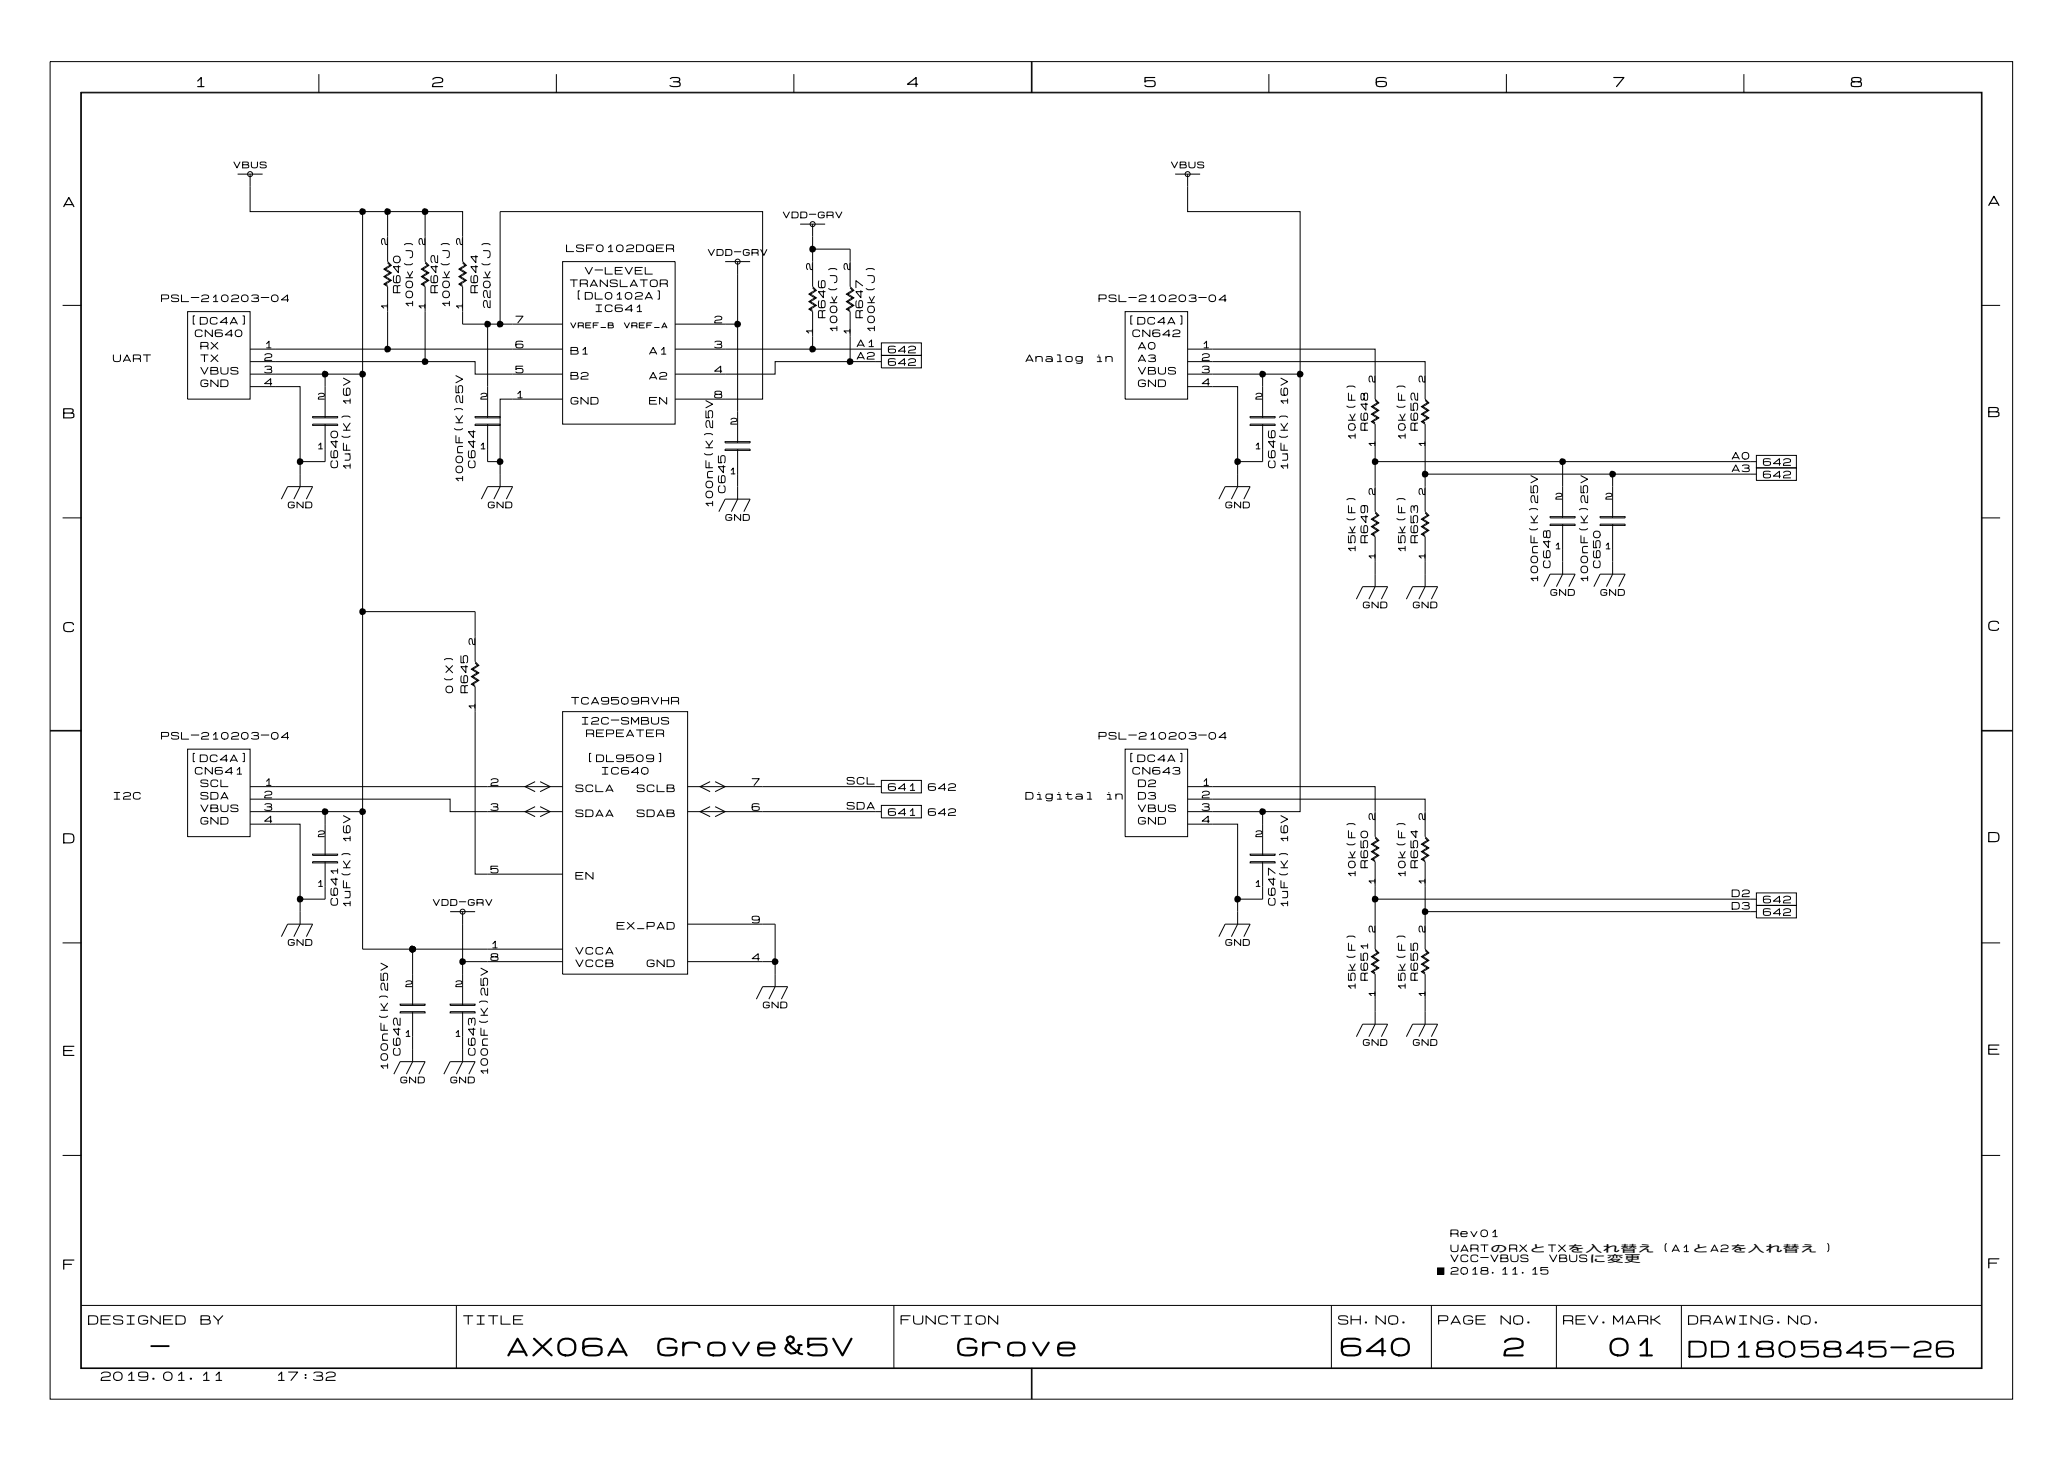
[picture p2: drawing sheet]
<svg xmlns="http://www.w3.org/2000/svg" width="297mm" height="210mm" viewBox="0 0 297 210" stroke-linecap="round" stroke-linejoin="round" font-family="sans-serif">
<g fill="none" stroke="#000" stroke-width=".14">
<path d="M7.2 8.9h282v192.1h-282zM11.6 13.3h273.2v183.3h-273.2zM11.7 13.3h273v183.2h-273zM45.8 10.6v2.7M79.9 10.6v2.7M114.1 10.6v2.7M148.2 8.9v4.4M148.3 8.9v4.4M182.3 10.6v2.7M216.4 10.6v2.7M250.6 10.6v2.7M34.1 25h3.6"/>
<path d="M35.9 25v5.4h16.2v23.4h-16.2M52.1 30.4h3.6M55.7 37.8l.3 .3-.8 .6 .8 .5-.8 .5 .8 .6-.8 .5 .5 .4v9M55.7 30.4v7.2l.5 .5-.9 .6 .9 .5-.9 .5 .9 .6-.9 .5 .4 .2M55.7 30.4h10.8v7.2l.5 .5-.9 .6 .9 .5-.9 .5 .9 .6-.9 .5 .4 .2M61.1 30.4v7.2l.5 .5-.9 .6 .9 .5-.9 .5 .9 .6-.9 .5 .4 .2M61.1 37.8l.3 .3-.9 .6 .9 .5-.9 .5 .9 .6-.9 .5 .6 .4v10.8M66.5 37.8l.3 .3-.9 .6 .9 .5-.9 .5 .9 .6-.9 .5 .6 .4v5.4h3.6M80.8 37.6h16.2v23.3h-16.2zM104.2 37.6h3.6M106 37.6v9h-9M115 32.2h3.5"/>
<path d="M116.8 34v7.2l.5 .5-.9 .6 .9 .5-.9 .5 .9 .6-.9 .5 .4 .2M116.8 35.8h5.3v5.4l.6 .5-.9 .6 .9 .5-.9 .5 .9 .6-.9 .5 .3 .2M116.8 32.2v1.8M168.8 25h3.6M170.6 25v5.4h16.2v23.4h-16.2M9 43.9h2.7M27 44.8h8.9v12.5h-8.9zM35.9 55.5h7.2v12.6M35.9 52h32.4v1.8h12.5M44.9 59.9h3.6v.1h-3.6zM46.7 53.8v6.2M52.1 53.8v62.8h-16.2"/>
<path d="M68.3 59.9h3.6v.1h-3.6zM70.1 55.5v4.5M71.9 46.6v-16.2h37.7v26.9h-12.6M80.8 50.2h-44.9M80.8 57.3h-8.9v12.6l-.9 1.8M80.8 46.6h-10.7v8.9M97 50.2h28.7M106 46.6v17M116.8 41.4l.3 .3-.9 .6 .9 .5-.9 .5 .9 .6-.9 .5 .6 .4v5.4M122.1 41.4l.4 .3-.9 .6 .9 .5-.9 .5 .9 .6-.9 .5 .5 .4M122.1 44.8v7.2M125.7 50.2h.9"/>
<path d="M125.7 52h.9M125.7 52h-14.3v1.8h-14.4M126.6 49.3h5.8v1.8h-5.8zM126.6 51.1h5.8v1.8h-5.8zM161.7 44.8h8.9v12.5h-8.9zM170.6 55.5h7.2v14.4l-.9 1.8M170.6 50.2h27v3.6M170.6 52h34.2v1.8M179.6 59.9h3.6v.1h-3.6zM181.4 53.8v6.2M186.8 53.8v62.8h-16.2M197.6 57.5l.3 .4-.9 .5 .9 .6-.9 .5 .9 .5-.9 .6 .6 .3v3.6"/>
<path d="M197.6 53.8v3.5l.5 .6-.9 .5 .9 .6-.9 .5 .9 .5-.9 .6 .4 .2M204.8 57.5l.3 .4-.9 .5 .9 .6-.9 .5 .9 .5-.9 .6 .6 .3v3.6M204.8 53.8v3.5l.5 .6-.9 .5 .9 .6-.9 .5 .9 .5-.9 .6 .4 .2M284.7 43.9h2.7M9 74.4h2.7M40.4 71.7l.9-1.8h3.6l-.9 1.8M43.1 68.1v1.8l-.9 1.8M44.9 60.9h3.6v.2h-3.6zM46.7 60.9v5.4h-3.6M68.3 60.9h3.6v.2h-3.6zM69.2 71.7l.9-1.8h3.5l-.8 1.8M70.1 60.9v5.4h1.8"/>
<path d="M103.3 73.5l.9-1.8h3.6l-.9 1.8M104.2 64.5h3.6v.2h-3.6zM104.2 63.5h3.6v.1h-3.6zM106 64.5v7.2l-.9 1.8M175.1 71.7l.9-1.8h3.6l-.9 1.8M177.8 66.3h3.6M179.6 60.9h3.6v.2h-3.6zM181.4 60.9v5.4M197.6 73.7l.3 .3-.9 .6 .9 .5-.9 .6 .9 .5-.9 .5 .6 .4v7.2l-.9 1.8M197.6 64.5v9l.5 .5-.9 .6 .9 .5-.9 .6 .9 .5-.9 .5 .4 .2M204.8 73.7l.3 .3-.9 .6 .9 .5-.9 .6 .9 .5-.9 .5 .6 .4v7.2l-.9 1.8M204.8 64.5v9l.5 .5-.9 .6 .9 .5-.9 .6 .9 .5-.9 .5 .4 .2"/>
<path d="M204.8 68.1h26.9v6.3M222.7 75.3h3.6v.2h-3.6zM222.7 74.2h3.6v.2h-3.6zM224.5 75.3v7.2l-.9 1.8M224.5 66.3v8.1M229.9 75.3h3.6v.2h-3.6zM229.9 74.2h3.6v.2h-3.6zM231.7 75.3v7.2l-.9 1.8M231.7 68.1h20.6M251.4 66.3h.9M251.4 66.3h-53.8M252.3 65.4h5.8v1.8h-5.8z"/>
<path d="M252.3 67.2h5.8v1.8h-5.8zM284.7 74.4h2.7M52.1 87.9h16.2v7.2l.5 .5-.9 .5 .9 .6-.9 .5 .9 .6-.9 .5 .4 .2M68.3 95.2l.3 .4-.9 .5 .9 .6-.9 .5 .9 .6-.9 .5 .6 .4v26.9h12.5M194.9 86.1l.9-1.8h3.6l-.9 1.8M202.1 86.1l.9-1.8h3.5l-.8 1.8M221.8 84.3l.9-1.8h3.6l-.9 1.8M229 84.3l.9-1.8h3.6l-.9 1.8M7.2 105h4.5M7.2 104.9h4.5M27 107.6h8.9v12.6h-8.9zM35.9 118.4h7.2v14.4l-.9 1.8"/>
<path d="M35.9 114.8h28.8v1.8h16.1M35.9 113h44.9M46.7 116.6v6.3M52.1 116.6v19.8h28.7M76.9 112.3l-1.5 .7 1.5 .7M76.9 115.9l-1.5 .7 1.5 .7M77.6 112.3l1.4 .7-1.4 .7M77.6 115.9l1.4 .7-1.4 .7M80.8 102.2h18v37.8h-18zM98.8 116.6h27.8M98.8 113h27.8M102 112.3l-1.4 .7 1.4 .7"/>
<path d="M102 115.9l-1.4 .7 1.4 .7M102.7 112.3l1.5 .7-1.5 .7M102.7 115.9l1.5 .7-1.5 .7M126.6 115.7h5.8v1.8h-5.8zM126.6 112.1h5.8v1.8h-5.8zM161.7 107.6h8.9v12.6h-8.9zM170.6 114.8h34.2v5.4l.5 .5-.9 .6 .9 .5-.9 .6 .9 .5-.9 .5 .4 .2M170.6 113h27v7.2l.5 .5-.9 .6 .9 .5-.9 .6 .9 .5-.9 .5 .4 .2M170.6 118.4h7.2v14.4l-.9 1.8M181.4 116.6v6.3M284.7 104.9h4.5M284.7 105h4.5"/>
<path d="M9 135.5h2.7M40.4 134.6l.9-1.8h3.6l-.9 1.8M44.9 123.8h3.6v.2h-3.6zM44.9 122.7h3.6v.2h-3.6zM46.7 123.8v5.4h-3.6M59.3 136.4v8M64.7 131h3.6M66.5 131v13.4M66.5 138.2h14.3M98.8 138.2h12.6v3.6l-.9 1.8M98.8 132.8h12.6v5.4M175.1 134.6l.9-1.8h3.6l-.9 1.8"/>
<path d="M179.6 123.8h3.6v.2h-3.6zM179.6 122.7h3.6v.2h-3.6zM181.4 123.8v5.4h-3.6M197.6 136.5l.3 .4-.9 .5 .9 .6-.9 .5 .9 .6-.9 .5 .6 .4v7.1l-.9 1.8M197.6 120.4l.3 .3-.9 .6 .9 .5-.9 .6 .9 .5-.9 .5 .6 .4v12.6l.5 .5-.9 .5 .9 .6-.9 .5 .9 .6-.9 .5 .4 .2M197.6 129.2h54.7M204.8 131h47.5M204.8 120.4l.3 .3-.9 .6 .9 .5-.9 .6 .9 .5-.9 .5 .6 .4v12.6l.5 .5-.9 .5 .9 .6-.9 .5 .9 .6-.9 .5 .4 .2M204.8 136.5l.3 .4-.9 .5 .9 .6-.9 .5 .9 .6-.9 .5 .6 .4v7.1l-.9 1.8M252.3 128.3h5.8v1.8h-5.8zM252.3 130.1h5.8v1.8h-5.8zM284.7 135.5h2.7"/>
<path d="M56.6 154.3l.9-1.8h3.6l-.9 1.8M57.5 145.3h3.6v.2h-3.6zM57.5 144.3h3.6v.1h-3.6zM59.3 145.3v7.2l-.9 1.8M63.8 154.3l.9-1.8h3.6l-.9 1.8M64.7 145.3h3.6v.2h-3.6zM64.7 144.3h3.6v.1h-3.6zM66.5 145.3v7.2l-.9 1.8M108.7 143.6l.9-1.8h3.6l-.9 1.8M194.9 148.9l.9-1.8h3.6l-.9 1.8M202.1 148.9l.9-1.8h3.5l-.8 1.8M9 166h2.7"/>
<path d="M284.7 166h2.7M11.7 187.6h273M65.6 187.6v8.9M128.4 187.6v8.9M148.2 196.5v4.5M148.3 196.5v4.5M191.3 187.6v8.9M205.7 187.6v8.9M206.6 182.2h.8v.9h-.8zM223.6 187.6v8.9M241.6 187.6v8.9"/>
<circle cx="35.9" cy="25" r=".36"/>
<circle cx="106" cy="37.6" r=".36"/>
<circle cx="116.8" cy="32.2" r=".36"/>
<circle cx="170.6" cy="25" r=".36"/>
<circle cx="66.5" cy="131" r=".36"/>
</g>
<g fill="#000">
<path d="M51.8 30l.3-.1 .4 .2 .1 .3-.1 .3-.5 .2-.2-.1-.2-.3v-.3zM55.4 30l.3-.1 .4 .2 .1 .3-.1 .3-.5 .2-.2-.1-.2-.3v-.3zM60.8 30l.3-.1 .4 .2 .1 .3-.1 .3-.5 .2-.3-.1-.1-.3v-.3zM116.5 35.4l.2-.1 .5 .2v.3l-.1 .3-.4 .2-.3-.1-.1-.3v-.3zM46.4 53.3h.3l.4 .2 .1 .3-.1 .3-.4 .1-.3-.1-.2-.2 .1-.3zM51.8 53.3h.3l.4 .2 .1 .3-.1 .3-.5 .1-.2-.1-.2-.2v-.3zM55.4 49.7h.3l.4 .2 .1 .3-.1 .3-.5 .1-.2-.1-.2-.2v-.3zM60.8 51.5h.3l.4 .2 .1 .3-.1 .3-.5 .1-.3-.1-.1-.2v-.3zM69.8 46.2l.2-.1 .5 .2 .1 .3-.2 .3-.4 .2-.3-.1-.1-.3v-.3zM71.6 46.2l.2-.1 .5 .2v.3l-.1 .3-.4 .2-.3-.1-.1-.3v-.3zM105.7 46.2l.3-.1 .4 .2 .1 .3-.1 .3-.5 .2-.3-.1-.1-.3v-.3zM116.5 49.7h.2l.5 .2v.3l-.1 .3-.4 .1-.3-.1-.1-.2v-.3z"/>
<path d="M121.8 51.5h.3l.4 .2 .1 .3-.1 .3-.4 .1-.3-.1-.1-.2v-.3zM181.1 53.3h.3l.4 .2 .1 .3-.1 .3-.4 .1-.3-.1-.2-.2 .1-.3zM186.5 53.3h.3l.4 .2 .1 .3-.1 .3-.5 .1-.2-.1-.2-.2v-.3zM42.8 65.9l.3-.1 .4 .2 .1 .3-.1 .3-.4 .2-.3-.1-.1-.2v-.4zM71.6 65.9l.2-.1 .5 .2v.3l-.1 .3-.4 .2-.3-.1-.1-.2v-.4zM177.5 65.9l.3-.1 .4 .2 .1 .3-.1 .3-.4 .2-.3-.1-.1-.2v-.4zM197.3 65.9l.3-.1 .4 .2 .1 .3-.2 .3-.4 .2-.3-.1-.1-.2v-.4zM204.5 67.7l.2-.1 .5 .2v.3l-.1 .3-.4 .2-.3-.1-.1-.2v-.4zM224.2 65.9l.3-.1 .4 .2 .1 .3-.1 .3-.4 .2-.3-.1-.2-.2 .1-.4zM231.4 67.7l.3-.1 .4 .2 .1 .3-.1 .3-.5 .2-.2-.1-.2-.2v-.4zM51.8 87.5l.3-.1 .4 .2 .1 .3-.1 .3-.5 .2-.2-.1-.2-.3v-.3zM46.4 116.2l.3-.1 .4 .2 .1 .3-.1 .3-.4 .2-.3-.1-.2-.3 .1-.3z"/>
<path d="M51.8 116.2l.3-.1 .4 .2 .1 .3-.1 .3-.5 .2-.2-.1-.2-.3v-.3zM181.1 116.2l.3-.1 .4 .2 .1 .3-.1 .3-.4 .2-.3-.1-.2-.3 .1-.3zM42.8 128.8l.3-.1 .4 .2 .1 .3-.1 .3-.4 .2-.3-.1-.1-.3v-.3zM59 135.9h.3l.4 .2 .1 .3-.1 .3-.5 .2-.3-.1-.1-.3v-.3zM66.2 137.7h.3l.4 .2 .1 .3-.2 .3-.4 .2-.3-.1-.1-.3v-.3zM111.1 137.7h.3l.4 .2 .1 .3-.2 .3-.4 .2-.3-.1-.1-.3v-.3zM177.5 128.8l.3-.1 .4 .2 .1 .3-.1 .3-.4 .2-.3-.1-.1-.3v-.3zM197.3 128.8l.3-.1 .4 .2 .1 .3-.2 .3-.4 .2-.3-.1-.1-.3v-.3zM204.5 130.6l.2-.1 .5 .2v.3l-.1 .3-.4 .2-.3-.1-.1-.3v-.3zM206.6 182.2h.8v.9h-.8z"/>
</g>
<g font-size="3.6">
<text x="72.8" y="195.4">AX06A</text>
<text x="94.3" y="195.4">Grove&amp;5V</text>
<text x="137.4" y="195.4">Grove</text>
<text x="192.5" y="195.4">640</text>
<text x="215.8" y="195.4">2</text>
<text x="231.1" y="195.4">01</text>
</g>
<g font-size="3.2">
<text x="21.6" y="195.3">-</text>
<text x="242.5" y="195.5">DD1805845-26</text>
</g>
<g font-size="2">
<text x="27.9" y="12.8">1</text>
<text x="62" y="12.8">2</text>
<text x="96.1" y="12.8">3</text>
<text x="130.2" y="12.8">4</text>
<text x="164.3" y="12.8">5</text>
<text x="197.6" y="12.8">6</text>
<text x="231.7" y="12.8">7</text>
<text x="265.8" y="12.8">8</text>
<text x="285.6" y="29.8">A</text>
<text x="9" y="30">A</text>
<text x="9" y="60.4">B</text>
<text x="285.6" y="60.2">B</text>
<text x="9" y="91.1">C</text>
<text x="285.6" y="90.9">C</text>
<text x="9" y="121.4">D</text>
<text x="285.6" y="121.3">D</text>
<text x="9" y="152">E</text>
<text x="285.6" y="151.8">E</text>
<text x="9" y="182.7">F</text>
<text x="285.6" y="182.5">F</text>
</g>
<g font-size="1.8">
<text x="12.6" y="190.6">DESIGNED</text>
<text x="28.7" y="190.6">BY</text>
<text x="66.5" y="190.6">TITLE</text>
<text x="129.3" y="190.6">FUNCTION</text>
<text x="192.2" y="190.6">SH.NO.</text>
<text x="206.6" y="190.6">PAGE</text>
<text x="215.5" y="190.6">NO.</text>
<text x="224.5" y="190.6">REV.MARK</text>
<text x="242.5" y="190.6">DRAWING.NO.</text>
<text x="14.4" y="198.6">2019.01.11</text>
<text x="39.5" y="198.6">17:32</text>
</g>
<g font-size="1.4">
<text x="81.3" y="36.4">LSF0102DQER</text>
<text x="81.8" y="41.4">TRANSLATOR</text>
<text x="84" y="39.6">V-LEVEL</text>
<text x="23.1" y="43.6">PSL-210203-04</text>
<text x="27.2" y="46.8">[DC4A]</text>
<text x="57.7" y="42.2" transform="rotate(-90 57.7 42.2)">R640</text>
<text x="59.5" y="44.3" transform="rotate(-90 59.5 44.3)">100k(J)</text>
<text x="63.1" y="42.2" transform="rotate(-90 63.1 42.2)">R642</text>
<text x="64.8" y="44.3" transform="rotate(-90 64.8 44.3)">100k(J)</text>
<text x="68.9" y="42.2" transform="rotate(-90 68.9 42.2)">R644</text>
<text x="70.7" y="44.3" transform="rotate(-90 70.7 44.3)">220k(J)</text>
<text x="74" y="46.6">7</text>
<text x="82.5" y="43.2">[DL0102A]</text>
<text x="85.4" y="45">IC641</text>
<text x="102.6" y="46.6">2</text>
<text x="118.8" y="45.8" transform="rotate(-90 118.8 45.8)">R646</text>
<text x="120.5" y="47.9" transform="rotate(-90 120.5 47.9)">100k(J)</text>
<text x="124.2" y="45.8" transform="rotate(-90 124.2 45.8)">R647</text>
<text x="125.9" y="47.9" transform="rotate(-90 125.9 47.9)">100k(J)</text>
<text x="157.8" y="43.6">PSL-210203-04</text>
<text x="161.9" y="46.8">[DC4A]</text>
<text x="16.2" y="52.2">UART</text>
<text x="27.9" y="48.6">CN640</text>
<text x="28.8" y="50.4">RX</text>
<text x="28.8" y="52.2">TX</text>
<text x="37.9" y="53.8">3</text>
<text x="37.9" y="52">2</text>
<text x="37.9" y="50.2">1</text>
<text x="74" y="50.2">6</text>
<text x="74" y="53.8">5</text>
<text x="81.9" y="51.1">B1</text>
<text x="93.2" y="51.1">A1</text>
<text x="102.6" y="53.8">4</text>
<text x="102.6" y="50.2">3</text>
<text x="123" y="50">A1</text>
<text x="123" y="51.8">A2</text>
<text x="127.5" y="50.9">642</text>
<text x="127.5" y="52.7">642</text>
<text x="147.3" y="52.2">Analog</text>
<text x="157.3" y="52.2">in</text>
<text x="162.6" y="48.6">CN642</text>
<text x="163.4" y="52.2">A3</text>
<text x="163.4" y="50.4">A0</text>
<text x="172.6" y="53.8">3</text>
<text x="172.6" y="52">2</text>
<text x="172.6" y="50.2">1</text>
<text x="28.8" y="54">VBUS</text>
<text x="28.8" y="55.8">GND</text>
<text x="37.9" y="55.6">4</text>
<text x="74" y="57.4">1</text>
<text x="81.9" y="54.7">B2</text>
<text x="81.9" y="58.3">GND</text>
<text x="93.2" y="58.3">EN</text>
<text x="93.2" y="54.7">A2</text>
<text x="102.6" y="57.4">8</text>
<text x="163.4" y="54">VBUS</text>
<text x="163.4" y="55.8">GND</text>
<text x="172.6" y="55.6">4</text>
<text x="194.9" y="63.4" transform="rotate(-90 194.9 63.4)">10k(F)</text>
<text x="196.7" y="61.9" transform="rotate(-90 196.7 61.9)">R648</text>
<text x="202.1" y="63.4" transform="rotate(-90 202.1 63.4)">10k(F)</text>
<text x="203.9" y="61.9" transform="rotate(-90 203.9 61.9)">R652</text>
<text x="48.8" y="67.3" transform="rotate(-90 48.8 67.3)">C640</text>
<text x="50.6" y="67.7" transform="rotate(-90 50.6 67.7)">1uF(K) 16V</text>
<text x="66.7" y="69.5" transform="rotate(-90 66.7 69.5)">100nF(K)25V</text>
<text x="68.5" y="67.3" transform="rotate(-90 68.5 67.3)">C644</text>
<text x="104.4" y="70.9" transform="rotate(-90 104.4 70.9)">C645</text>
<text x="183.5" y="67.3" transform="rotate(-90 183.5 67.3)">C646</text>
<text x="185.2" y="67.7" transform="rotate(-90 185.2 67.7)">1uF(K) 16V</text>
<text x="248.8" y="66.2">A0</text>
<text x="248.8" y="68">A3</text>
<text x="253.2" y="67.1">642</text>
<text x="253.2" y="68.9">642</text>
<text x="102.6" y="73.1" transform="rotate(-90 102.6 73.1)">100nF(K)25V</text>
<text x="194.9" y="79.5" transform="rotate(-90 194.9 79.5)">15k(F)</text>
<text x="196.7" y="78.1" transform="rotate(-90 196.7 78.1)">R649</text>
<text x="202.1" y="79.5" transform="rotate(-90 202.1 79.5)">15k(F)</text>
<text x="203.9" y="78.1" transform="rotate(-90 203.9 78.1)">R653</text>
<text x="221.2" y="83.8" transform="rotate(-90 221.2 83.8)">100nF(K)25V</text>
<text x="223" y="81.7" transform="rotate(-90 223 81.7)">C648</text>
<text x="228.4" y="83.8" transform="rotate(-90 228.4 83.8)">100nF(K)25V</text>
<text x="230.1" y="81.7" transform="rotate(-90 230.1 81.7)">C650</text>
<text x="65.3" y="99.6" transform="rotate(-90 65.3 99.6)">0(X)</text>
<text x="67.4" y="99.6" transform="rotate(-90 67.4 99.6)">R645</text>
<text x="82" y="101.4">TCA9509RVHR</text>
<text x="23.1" y="106.4">PSL-210203-04</text>
<text x="83.4" y="104.3">I2C-SMBUS</text>
<text x="84.2" y="106.1">REPEATER</text>
<text x="157.8" y="106.4">PSL-210203-04</text>
<text x="27.2" y="109.7">[DC4A]</text>
<text x="27.9" y="111.5">CN641</text>
<text x="28.8" y="113.3">SCL</text>
<text x="37.9" y="113.1">1</text>
<text x="70.4" y="113.1">2</text>
<text x="82.6" y="114">SCLA</text>
<text x="84.2" y="109.7">[DL9509]</text>
<text x="86.3" y="111.5">IC640</text>
<text x="91.4" y="114">SCLB</text>
<text x="108" y="113.1">7</text>
<text x="121.6" y="112.9">SCL</text>
<text x="127.5" y="113.8">641</text>
<text x="133.3" y="113.8">642</text>
<text x="161.9" y="109.7">[DC4A]</text>
<text x="162.6" y="111.5">CN643</text>
<text x="163.4" y="113.3">D2</text>
<text x="172.6" y="113.1">1</text>
<text x="16.2" y="115.1">I2C</text>
<text x="28.8" y="118.7">GND</text>
<text x="28.8" y="115.1">SDA</text>
<text x="28.8" y="116.9">VBUS</text>
<text x="37.9" y="118.5">4</text>
<text x="37.9" y="116.7">3</text>
<text x="37.9" y="114.9">2</text>
<text x="70.4" y="116.7">3</text>
<text x="82.6" y="117.6">SDAA</text>
<text x="91.4" y="117.6">SDAB</text>
<text x="108" y="116.7">6</text>
<text x="121.6" y="116.5">SDA</text>
<text x="127.5" y="117.4">641</text>
<text x="133.3" y="117.4">642</text>
<text x="147.3" y="115.1">Digital</text>
<text x="158.8" y="115.1">in</text>
<text x="163.4" y="115.1">D3</text>
<text x="163.4" y="116.9">VBUS</text>
<text x="163.4" y="118.7">GND</text>
<text x="172.6" y="118.5">4</text>
<text x="172.6" y="116.7">3</text>
<text x="172.6" y="114.9">2</text>
<text x="70.4" y="125.7">5</text>
<text x="196.7" y="124.8" transform="rotate(-90 196.7 124.8)">R650</text>
<text x="203.9" y="124.8" transform="rotate(-90 203.9 124.8)">R654</text>
<text x="48.8" y="130.2" transform="rotate(-90 48.8 130.2)">C641</text>
<text x="50.6" y="130.5" transform="rotate(-90 50.6 130.5)">1uF(K) 16V</text>
<text x="82.6" y="126.6">EN</text>
<text x="183.5" y="130.2" transform="rotate(-90 183.5 130.2)">C647</text>
<text x="185.2" y="130.5" transform="rotate(-90 185.2 130.5)">1uF(K) 16V</text>
<text x="194.9" y="126.2" transform="rotate(-90 194.9 126.2)">10k(F)</text>
<text x="202.1" y="126.2" transform="rotate(-90 202.1 126.2)">10k(F)</text>
<text x="248.8" y="129.1">D2</text>
<text x="248.8" y="130.9">D3</text>
<text x="253.2" y="130">642</text>
<text x="253.2" y="131.8">642</text>
<text x="70.4" y="136.4">1</text>
<text x="82.6" y="137.3">VCCA</text>
<text x="88.6" y="133.7">EX_PAD</text>
<text x="108" y="132.8">9</text>
<text x="70.4" y="138.2">8</text>
<text x="82.6" y="139.1">VCCB</text>
<text x="92.9" y="139.1">GND</text>
<text x="108" y="138.2">4</text>
<text x="194.9" y="142.4" transform="rotate(-90 194.9 142.4)">15k(F)</text>
<text x="196.7" y="140.9" transform="rotate(-90 196.7 140.9)">R651</text>
<text x="202.1" y="142.4" transform="rotate(-90 202.1 142.4)">15k(F)</text>
<text x="203.9" y="140.9" transform="rotate(-90 203.9 140.9)">R655</text>
<text x="55.9" y="153.9" transform="rotate(-90 55.9 153.9)">100nF(K)25V</text>
<text x="57.7" y="151.7" transform="rotate(-90 57.7 151.7)">C642</text>
<text x="68.5" y="151.7" transform="rotate(-90 68.5 151.7)">C643</text>
<text x="70.3" y="154.6" transform="rotate(-90 70.3 154.6)">100nF(K)25V</text>
<text x="208.3" y="177.9">Rev01</text>
<text x="208.3" y="181.5">VCC-VBUS</text>
<text x="208.3" y="183.3">2018.11.15</text>
<text x="208.3" y="180.1">UARTのRXとTXを入れ替え (A1とA2を入れ替え )</text>
<text x="222.5" y="181.5">VBUSに変更</text>
</g>
<g font-size="1.3">
<text x="33.5" y="24.3">VBUS</text>
<text x="168.2" y="24.3">VBUS</text>
<text x="55.9" y="35.3" transform="rotate(-90 55.9 35.3)">2</text>
<text x="61.3" y="35.3" transform="rotate(-90 61.3 35.3)">2</text>
<text x="66.6" y="35.3" transform="rotate(-90 66.6 35.3)">2</text>
<text x="112.4" y="31.5">VDD-GRV</text>
<text x="101.7" y="36.9">VDD-GRV</text>
<text x="116.9" y="38.8" transform="rotate(-90 116.9 38.8)">2</text>
<text x="122.3" y="38.8" transform="rotate(-90 122.3 38.8)">2</text>
<text x="55.9" y="44.6" transform="rotate(-90 55.9 44.6)">1</text>
<text x="61.3" y="44.6" transform="rotate(-90 61.3 44.6)">1</text>
<text x="66.6" y="44.6" transform="rotate(-90 66.6 44.6)">1</text>
<text x="116.9" y="48.2" transform="rotate(-90 116.9 48.2)">1</text>
<text x="122.3" y="48.2" transform="rotate(-90 122.3 48.2)">1</text>
<text x="45.6" y="57.6">2</text>
<text x="69" y="57.6">2</text>
<text x="180.3" y="57.6">2</text>
<text x="197.8" y="55" transform="rotate(-90 197.8 55)">2</text>
<text x="204.9" y="55" transform="rotate(-90 204.9 55)">2</text>
<text x="45.5" y="64.7">1</text>
<text x="68.8" y="64.7">1</text>
<text x="104.9" y="61.2">2</text>
<text x="180.1" y="64.7">1</text>
<text x="197.8" y="64.3" transform="rotate(-90 197.8 64.3)">1</text>
<text x="204.9" y="64.3" transform="rotate(-90 204.9 64.3)">1</text>
<text x="104.7" y="68.3">1</text>
<text x="197.8" y="71.2" transform="rotate(-90 197.8 71.2)">2</text>
<text x="204.9" y="71.2" transform="rotate(-90 204.9 71.2)">2</text>
<text x="223.4" y="71.9">2</text>
<text x="230.6" y="71.9">2</text>
<text x="41.3" y="73.2">GND</text>
<text x="70.1" y="73.2">GND</text>
<text x="104.2" y="75">GND</text>
<text x="176" y="73.2">GND</text>
<text x="197.8" y="80.5" transform="rotate(-90 197.8 80.5)">1</text>
<text x="204.9" y="80.5" transform="rotate(-90 204.9 80.5)">1</text>
<text x="223.3" y="79.1">1</text>
<text x="230.4" y="79.1">1</text>
<text x="195.8" y="87.6">GND</text>
<text x="203" y="87.6">GND</text>
<text x="222.7" y="85.8">GND</text>
<text x="229.9" y="85.8">GND</text>
<text x="68.4" y="92.7" transform="rotate(-90 68.4 92.7)">2</text>
<text x="68.4" y="102.1" transform="rotate(-90 68.4 102.1)">1</text>
<text x="197.8" y="117.9" transform="rotate(-90 197.8 117.9)">2</text>
<text x="204.9" y="117.9" transform="rotate(-90 204.9 117.9)">2</text>
<text x="45.6" y="120.4">2</text>
<text x="180.3" y="120.4">2</text>
<text x="45.5" y="127.6">1</text>
<text x="62.2" y="130.3">VDD-GRV</text>
<text x="180.1" y="127.6">1</text>
<text x="197.8" y="127.2" transform="rotate(-90 197.8 127.2)">1</text>
<text x="204.9" y="127.2" transform="rotate(-90 204.9 127.2)">1</text>
<text x="41.3" y="136">GND</text>
<text x="176" y="136">GND</text>
<text x="197.8" y="134" transform="rotate(-90 197.8 134)">2</text>
<text x="204.9" y="134" transform="rotate(-90 204.9 134)">2</text>
<text x="58.2" y="142">2</text>
<text x="65.4" y="142">2</text>
<text x="197.8" y="143.4" transform="rotate(-90 197.8 143.4)">1</text>
<text x="204.9" y="143.4" transform="rotate(-90 204.9 143.4)">1</text>
<text x="58" y="149.1">1</text>
<text x="65.2" y="149.1">1</text>
<text x="109.6" y="145">GND</text>
<text x="57.5" y="155.8">GND</text>
<text x="64.7" y="155.8">GND</text>
<text x="195.8" y="150.4">GND</text>
<text x="203" y="150.4">GND</text>
</g>
<g font-size="1.1">
<text x="81.9" y="47.3">VREF_B</text>
<text x="89.6" y="47.3">VREF_A</text>
</g>
</svg>
